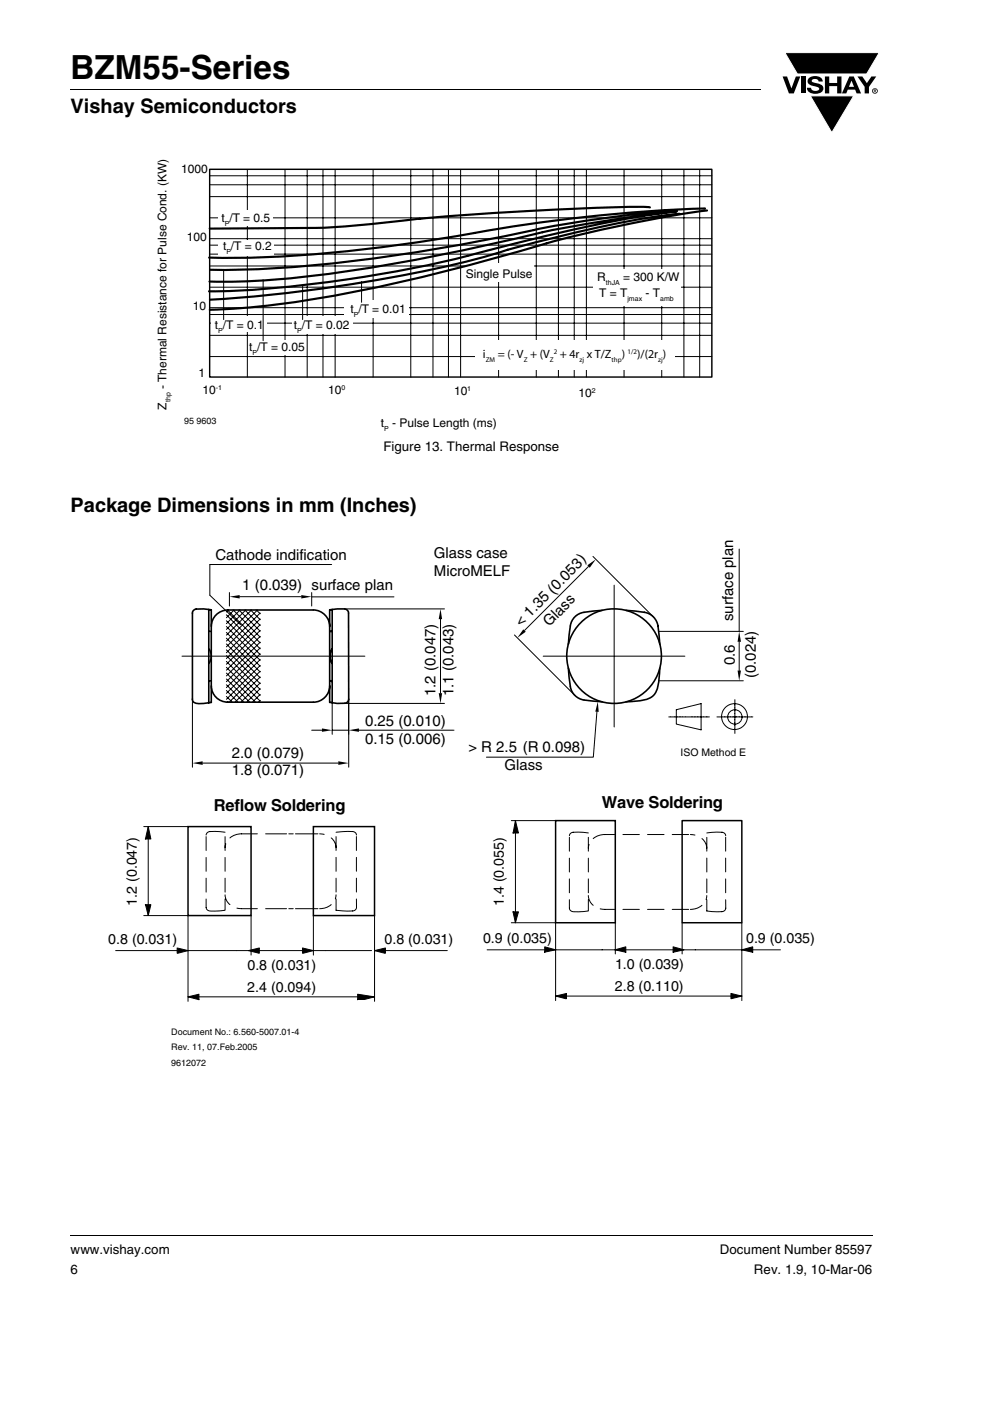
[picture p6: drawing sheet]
<svg xmlns="http://www.w3.org/2000/svg" width="210mm" height="297mm" viewBox="0 0 210 297" stroke-linecap="round" stroke-linejoin="round" font-family="sans-serif">
<path d="M14.9 261.9l.1 .2z" fill="#000"/>
<path d="M15 262h170.1" fill="none" stroke="#000" stroke-width=".21"/>
<path d="M166 11h20.8v17.3h-20.8z" fill="#fff"/>
<g fill="#000">
<path d="M14.9 18.9l.1 .2zM166 16.2h.9l1 2.5 .9-2.5h.9l-1.3 3.6h-1.1zM166.5 11.2h20l-2.7 4.5h-14.7zM169.9 16.2h.9v3.6h-.9zM171.6 16.5a2.1 2.1 0 0 1 2.8 .3l.1 .5h-.9a.79 .79 0 0 0-.7-.6 .79 .79 0 0 0-.7 .4l.2 .3 1 .3a1.08 1.08 0 0 1 1.2 1 1.08 1.08 0 0 1-1.1 1.1 1.73 1.73 0 0 1-2.4-1.2h.9a.96 .96 0 0 0 .8 .7 .96 .96 0 0 0 1-.5 1.68 1.68 0 0 0-1.6-.7 .92 .92 0 0 1-.9-.6 .92 .92 0 0 1 .3-1zM175 16.2h.9v1.4h1.7v-1.4h.9v3.6h-.9v-1.5h-1.7v1.5h-.9zM181.9 16.2h1l1 1.4 .9-1.4h1.1l-1.6 2.2v1.4h-.9v-1.4zM171.9 20.3h9.2l-4.7 7.8z"/>
<path d="M180.6 17.1l-.5 1.3h1zM180.1 16.2h1l1.5 3.6h-.9l-.3-.8h-1.6l-.3 .8h-.9z"/>
<path d="M185.5 19.1v.1h.2v-.1zM185.3 18.9l.5 .1v.1l-.1 .2 .1 .3-.3-.3-.2 .3zM185.1 19.3a.46 .46 0 0 0 .9 0 .46 .46 0 0 0-.9 0zM185 19.3a.6 .6 0 0 1 1.2 0 .6 .6 0 0 1-1.2 0z"/>
</g>
<path d="M166.5 11.2h20l-2.7 4.5h-14.7zM171.9 20.3h9.2l-4.7 7.8z" fill="none" stroke="#fff" stroke-width=".21"/>
<g fill="none" stroke="#000" stroke-width=".21">
<path d="M15 19h146.3M44.5 37.3h106.5M44.5 39.2h106.5M52.5 35.9v44M60.5 35.9v44M65.2 35.9v44M68.5 35.9v44M71.1 35.9v44M79.1 35.9v44M87.1 35.9v44M91.8 35.9v44M95.1 35.9v44"/>
<path d="M97.7 35.9v44M105.7 35.9v44M113.7 35.9v44M118.4 35.9v44M121.8 35.9v44M124.4 35.9v44M132.4 35.9v44M140.4 35.9v44M145.1 35.9v44M148.4 35.9v44M44.5 50.6h106.5M44.5 52h106.5"/>
<path d="M44.5 53.9h106.5M44.5 56.4h106.5M44.5 41.7h106.5M44.5 46.2h106.5M44.5 65.2h106.5M44.5 66.7h106.5M44.5 68.5h106.5M44.5 71.1h106.5M44.5 75.6h106.5M44.5 60.9h106.5"/>
</g>
<path d="M44.5 35.9h106.5v44h-106.5z" fill="none" stroke="#000" stroke-width=".3"/>
<g fill="#fff">
<path d="M46.4 44.4h11.5v3.4h-11.5z" fill-rule="evenodd"/>
<path d="M46.3 50.8h11.8v3.4h-11.8z" fill-rule="evenodd"/>
<path d="M44.9 67h11.7v3.4h-11.7z" fill-rule="evenodd"/>
<path d="M61.9 67h12.9v3.7h-12.9z" fill-rule="evenodd"/>
<path d="M73 63.6h13.7v3.7h-13.7z" fill-rule="evenodd"/>
<path d="M98.6 55.8h14.5v4h-14.5z" fill-rule="evenodd"/>
<path d="M125.9 57h18.5v7.7h-18.5z" fill-rule="evenodd"/>
</g>
<g fill="#fff">
<path d="M52.9 72.2h11.9v3h-11.9z"/>
<path d="M100.9 72.2h42.2v6.2h-42.2z"/>
</g>
<path d="M89 46.4l-10.8 1.2-9.2 .7-24.5 .2M137.8 44a269.1 269.1 0 0 0-25.4 .7l-13.4 .8-10.1 .9M143.4 44.5a268.2 268.2 0 0 0-31.4 4.5 348.8 348.8 0 0 1-60.8 8.2h-6.6M143.4 44.8a313.3 313.3 0 0 0-28.3 4.4 376.6 376.6 0 0 1-57.2 10.1l-7.1 .4h-6.4M143.5 44.8a307.9 307.9 0 0 0-41.7 8.7 260.3 260.3 0 0 1-56.2 8.3h-1.3M144.1 45.3a223.2 223.2 0 0 0-34 7 276.7 276.7 0 0 1-51 10l-8.4 .8-6.2 .4M149.5 44.2a352.9 352.9 0 0 0-54.4 6.1 279.5 279.5 0 0 1-50.7 4.3M150 44.6a282.7 282.7 0 0 0-34.1 7 368.9 368.9 0 0 1-57.2 13l-7.4 .7-6.8 .4" fill="none" stroke="#000" stroke-width=".46"/>
<path d="M47.4 57.2v10.6M55.8 59.3v12.9M76.7 59.7v4.4M64.2 60.5v7.3" fill="none" stroke="#000" stroke-width=".21"/>
<path d="M23 114.3h150.1v112.1h-150.1z" fill="#fff"/>
<g fill="none" stroke="#000" stroke-width=".21">
<path d="M70.3 119.7h-25.8v6.5l6.5 6.3M125.8 118l12.8 12.8M156.8 116.4v17.5M38.6 139.1h38.8M48 130.4l7.2 7.2M48 131.6l7.2 7.2M48 132.8l7.2 7.2M48 134.1l7.2 7.2M48 135.3l7.2 7.2M48 139l7.2 7.2M48 137.8l7.2 7.2M48 136.5l7.2 7.2"/>
<path d="M48.2 129.3l7 7M48.4 129.3l-.4 .4M48.7 125.6v2.9M49.5 129.3l5.7 5.8M49.7 129.3l-1.7 1.7M50.7 129.3l4.5 4.5M50.8 126.5h13.1M50.9 129.3l-2.9 2.9M51.9 129.3l3.3 3.3M52.1 129.3l-4.1 4.1M53.2 129.3l2 2.1M53.3 129.3l-5.3 5.4"/>
<path d="M54.4 129.3l.8 .8M54.6 129.3l-6.6 6.6M55.2 139.8l-7.2 7.2M55.2 138.6l-7.2 7.2M55.2 137.4l-7.2 7.1M55.2 130l-7.2 7.1M55.2 131.2l-7.2 7.2M55.2 132.5l-7.2 7.1M55.2 133.7l-7.2 7.1M55.2 134.9l-7.2 7.2M55.2 136.1l-7.2 7.2M66.1 126.5h17.5"/>
<path d="M66.1 125.6v2.9M73 129.1h21.3M93.4 131.3v15.7M109.1 134.6l12.8 12.8M124.8 120.1l-13.5 13.6M130.3 124.1v15h-15.1M139.7 133.9h18M145.3 139.1h-15v15M156.8 136.1v6.1M40.8 148.2v14.5M48 148.9h.1M48 147.7l1.3 1.2"/>
<path d="M48 146.4l2.5 2.5M48 145.2l3.7 3.7M48 144l5 4.9M48 142.7l6.2 6.2M48 141.5l7.2 7.1M48 140.2l7.2 7.2M55.2 148.5l-.4 .4M55.2 147.2l-1.7 1.7M55.2 146l-2.9 2.9M55.2 144.8l-4.1 4.1M55.2 143.5l-5.4 5.4M55.2 142.3l-6.6 6.6"/>
<path d="M55.2 141.1l-7.2 7.2M66.1 154.8h2.2M70.5 154.8h3.5M70.5 149v6.7M73 149.1h21.3M74 148.2v14.5M76.1 154.8h20.2M126.6 150.9l-.8 9.6h-22.6M139.7 144.3h18M141.8 152h.4M142.3 152h.8M143.1 152h.4"/>
<path d="M143.4 150.5l5.3-1.3v5.5l-5.3-1.2zM143.6 152h.1M143.8 152h.3M144.2 152h.1M144.4 152h.3M144.8 152h.6M145.4 152h1.2M146.7 152h.1M146.9 152h.4M147.3 152h.1M147.5 152h.4M147.9 152h.1"/>
<path d="M148.1 152h.5M148.7 152h.5M149.2 152h.6M149.8 152h.1M150 152h.5M152.1 152h.9M153 152h.6M153.7 152h.1M153.8 152h.4M154.3 152h.1M154.4 152h.4M154.9 152h.1"/>
<path d="M155 152h1.2M155.9 148.3v1M155.9 149.4v.1M155.9 149.6v.3M155.9 150v.1M155.9 150.2v.4M155.9 150.6v.1M155.9 150.8v.4M155.9 151.2v.1M155.9 151.4v1.1M155.9 152.5v.1M155.9 152.7v.4"/>
<path d="M155.9 153.1v.1M155.9 153.3v.4M155.9 153.8h.1M155.9 153.9v.5M155.9 154.5v1M156.3 152h.4M156.8 152h.1M156.9 152h.4M157.4 152h.1M157.5 152h.4M158 152h.1M158.2 152h.3"/>
<path d="M158.6 152h.8M159.4 152h.3M43 161.8h28.8"/>
<circle cx="155.8" cy="151.9" r="2.74"/>
<circle cx="155.9" cy="152" r="1.52"/>
</g>
<g fill="#000">
<path d="M124.6 119.8l1.8-1.2-1.3 1.8zM48.7 126.5l2.1-.3v.7zM63.9 126.2l2.2 .3-2.2 .4zM93.4 129.1l.4 2.2h-.7zM111 133.4l.5 .5-1.8 1.3zM156.8 133.9l.4 2.2h-.8zM68.3 154.4l2.2 .4-2.2 .4zM74 154.8l2.1-.4v.8zM93.1 147h.7l-.4 2.1zM126.8 148.8l.2 2.1h-.7zM156.4 142.2h.8l-.4 2.1zM40.8 161.8l2.2-.4v.8z"/>
<path d="M71.8 161.4l2.2 .4-2.2 .4z"/>
</g>
<g fill="none" stroke="#000" stroke-width=".34">
<path d="M41 129.4l.6-.3h1.6l1.6 .2v19.7l-1.6 .1a2.65 2.65 0 0 1-2.3-.4l-.1-.5v-18.2zM44.3 133.7l.5 .2M44.3 137.6a2.59 2.59 0 0 1 0 3.1M44.3 129.2v19.8M44.8 132.8a3.5 3.5 0 0 1 3.5-3.5h18.2a3.5 3.5 0 0 1 3.4 3.5M69.9 129.3l3.2-.2a.92 .92 0 0 1 .8 .9l.1 18.2a.92 .92 0 0 1-.9 .9h-1.6l-1.6-.2zM70.5 133.7l-.6 .2M70.5 137.6a2.57 2.57 0 0 0 0 3.1M70.5 129.2v19.8M127.7 129.4a12 12 0 0 0-5 .8 3.4 3.4 0 0 0-1.7 2.5l-.5 3.9M132.8 129.4a11.9 11.9 0 0 1 5.1 .8 3.5 3.5 0 0 1 1.7 2.5l.3 3.9M44.8 144.3l-.4 .1-.1 .1"/>
<path d="M44.8 145.4a3.5 3.5 0 0 0 3.5 3.5h18.2a3.5 3.5 0 0 0 3.4-3.5M69.9 144.3l.5 .1 .1 .1M120.5 141.6a11.9 11.9 0 0 0 .9 5.1 3.5 3.5 0 0 0 2.5 1.7l3.8 .4M139.9 141.6a11.8 11.8 0 0 1-1.1 5.6 4.4 4.4 0 0 1-3.1 1.4l-2.9 .2"/>
<circle cx="130.3" cy="139.1" r="10"/>
</g>
<path d="M144.7 174h12.6v21.6h-12.6z" fill="none" stroke="#000" stroke-width=".32"/>
<path d="M117.8 174h12.7v21.6h-12.7z" fill="#fff"/>
<path d="M117.8 174h12.7v21.6h-12.7z" fill="none" stroke="#000" stroke-width=".32"/>
<g fill="none" stroke="#000" stroke-width=".21">
<path d="M31.4 175.3v18.8M108.4 174h9.4M108.8 176.6h1.2l-.7-2.6-.5 2.6M109.3 174v21.6M120.8 177.5v3M124.8 176.6l-3.2-.1a.83 .83 0 0 0-.8 .7M124.8 177.5v3M124.9 179.1l-.1 .8M130.4 176.9a6.7 6.7 0 0 0-4.2 .6l-.4 .3M132.1 176.9h3.5M137.3 176.9h3.5M142.6 176.9h3.5"/>
<path d="M146.4 176.9l1 .1M148.9 177.8a2.75 2.75 0 0 1 1 2.1M149.9 176.6l3.2-.1a.79 .79 0 0 1 .8 .7M149.9 177.5v3M153.9 177.5v3M108.4 195.6h9.4v16.5M108.8 193.3h1.2l-.7 2.3-.5-2.3M120.8 190.8l.1 2.1 .7 .4h1.1l2.1-.2v-2.3M120.8 181.9v3M120.8 186.3v3M124.8 189.9a2.74 2.74 0 0 0 1 2M124.8 181.9v3"/>
<path d="M124.8 186.3v3M127.3 192.7l3.1 .1M130.5 195.6v6.7M132.1 192.8h3.5M137.3 192.8h3.5M142.6 192.8h3.5M144.7 195.6v6.7M148.9 191.9a3.6 3.6 0 0 1-2.5 .9M149.9 190.8v2.3l3.2 .2a.81 .81 0 0 0 .8-.7v-1.8M149.9 189.9l-.1 .8M149.9 181.9v3M149.9 186.3v3"/>
<path d="M153.9 181.9v3M153.9 186.3v3M157.3 195.6v16.5M50.2 201.5h18.9M103.3 201.4h62.2M115.5 201.9l2.3-.5-2.3-.7v1.2M117.8 211.2l2.4-.6v1.1zM117.8 211.2h39.5M132.7 201.9l-2.3-.5 2.3-.7v1.2M142.8 201.9l2.3-.5-2.3-.7v1.2M155 210.6l2.3 .6-2.3 .5zM159.7 201.9l-2.4-.5 2.4-.7v1.2"/>
</g>
<g fill="#000">
<path d="M109.3 174l.7 2.6h-1.2z" fill-rule="evenodd"/>
<path d="M108.8 193.3h1.2l-.7 2.3z" fill-rule="evenodd"/>
<path d="M115.5 200.7l2.3 .7-2.3 .5z" fill-rule="evenodd"/>
<path d="M117.8 211.2l2.4-.6v1.1z" fill-rule="evenodd"/>
<path d="M130.4 201.4l2.3-.7v1.2z" fill-rule="evenodd"/>
<path d="M142.8 200.7l2.3 .7-2.3 .5z" fill-rule="evenodd"/>
<path d="M155 210.6l2.3 .6-2.3 .5z" fill-rule="evenodd"/>
<path d="M157.3 201.4l2.4-.7v1.2z" fill-rule="evenodd"/>
</g>
<path d="M39.9 175.3h13.4v18.8h-13.4z" fill="#fff"/>
<path d="M39.9 175.3h13.4v18.8h-13.4z" fill="none" stroke="#000" stroke-width=".32"/>
<path d="M66.5 175.3h12.9v18.8h-12.9z" fill="#fff"/>
<path d="M66.5 175.3h12.9v18.8h-12.9z" fill="none" stroke="#000" stroke-width=".32"/>
<g fill="none" stroke="#000" stroke-width=".21">
<path d="M30.5 175.3h9.4M30.8 177.9h1.2l-.6-2.6-.5 2.6M43.7 177.4v2.9M47.7 176.5l-3.2-.2a.83 .83 0 0 0-.8 .7M47.7 177.4v2.9M47.9 178.9l-.2 .8M54.6 176.8h-3.9l-1 .3-.9 .6M56.3 176.8h4.5M61.3 176.8h.9M62.7 176.8h4.7M67.8 176.8l1 .1M70.2 177.7a2.75 2.75 0 0 1 1.1 2"/>
<path d="M71.3 176.5l3.5-.2a.79 .79 0 0 1 .8 .7M71.3 177.4v2.9M75.6 177.4v2.9M30.5 194.1h9.4v18.2M30.8 191.8h1.2l-.6 2.3-.5-2.3M43.7 190.6l.1 2.2 .7 .4h1.1l2.1-.2v-2.4M43.7 181.8v2.9M43.7 186.2v2.9M47.7 189.7a2.74 2.74 0 0 0 1.1 2.1M47.7 181.8v2.9M47.7 186.2v2.9M50.3 192.5l4.3 .2"/>
<path d="M53.3 194.1v8.4M56.3 192.7h4.5M61.3 192.7h.9M62.7 192.7h4.7M66.5 194.1v8.4M70.2 191.8a3.6 3.6 0 0 1-2.4 .9M71.3 190.6v2.4l3.5 .1a.81 .81 0 0 0 .8-.7v-1.8M71.3 189.7l-.2 .9M71.3 181.8v2.9M71.3 186.2v2.9M75.6 181.8v2.9M75.6 186.2v2.9"/>
<path d="M79.4 194.1v18.2M24.5 201.5h25.7M37.6 201l2.3 .5-2.3 .6zM39.9 211.4h39.5M42.2 211.9l-2.3-.5 2.3-.6v1.2M52.7 201.5l2.3-.5v1.1zM64.2 201l2.3 .5-2.3 .6zM69.1 201.5h9.7M75.9 211.9h1.4l2.1-.5-3.5-.6v1.2M79.4 201.5l2.3-.5v1.1zM79.4 201.5h15.5"/>
</g>
<g fill="#000">
<path d="M31.4 175.3l.6 2.6h-1.2z" fill-rule="evenodd"/>
<path d="M30.8 191.8h1.2l-.6 2.3z" fill-rule="evenodd"/>
<path d="M37.6 201l2.3 .5-2.3 .6z" fill-rule="evenodd"/>
<path d="M39.9 211.4l2.3-.6v1.2z" fill-rule="evenodd"/>
<path d="M52.7 201.5l2.3-.5v1.1z" fill-rule="evenodd"/>
<path d="M64.2 201l2.3 .5-2.3 .6z" fill-rule="evenodd"/>
<path d="M75.9 210.8l3.5 .6-2.1 .5-1.4 .1z" fill-rule="evenodd"/>
<path d="M79.4 201.5l2.3-.5v1.1z" fill-rule="evenodd"/>
</g>
<text font-size="7" x="15" y="16.7">BZM55-Series</text>
<g font-size="4.2">
<text x="15" y="24">Vishay Semiconductors</text>
<text x="15" y="108.5">Package Dimensions in mm (Inches)</text>
</g>
<g font-size="3.5">
<text x="45.3" y="171.8">Reflow Soldering</text>
<text x="127.7" y="171.2">Wave Soldering</text>
</g>
<g font-size="3.2">
<text x="45.7" y="118.7">Cathode indification</text>
<text x="92" y="118.4">Glass case</text>
<text x="51.4" y="125">1 (0.039) surface plan</text>
<text x="92" y="122.2">MicroMELF</text>
<text x="155.5" y="131.7" transform="rotate(-90 155.5 131.7)">surface plan</text>
<text x="110.5" y="133" transform="rotate(-45 110.5 133)">&lt; 1.35 (0.053)</text>
<text x="116.5" y="133" transform="rotate(-45 116.5 133)">Glass</text>
<text x="155.9" y="141.1" transform="rotate(-90 155.9 141.1)">0.6</text>
<text x="160.3" y="143.8" transform="rotate(-90 160.3 143.8)">(0.024)</text>
<text x="92.4" y="147.6" transform="rotate(-90 92.4 147.6)">1.2 (0.047)</text>
<text x="96.2" y="147.6" transform="rotate(-90 96.2 147.6)">1.1 (0.043)</text>
<text x="77.4" y="153.9">0.25 (0.010)</text>
<text x="49.2" y="160.6">2.0 (0.079)</text>
<text x="77.4" y="157.8">0.15 (0.006)</text>
<text x="99.3" y="159.3">&gt; R 2.5 (R 0.098)</text>
<text x="49.2" y="164.4">1.8 (0.071)</text>
<text x="107" y="163.2">Glass</text>
</g>
<g font-size="3">
<text x="29.1" y="192" transform="rotate(-90 29.1 192)">1.2 (0.047)</text>
<text x="106.9" y="192.1" transform="rotate(-90 106.9 192.1)">1.4 (0.055)</text>
<text x="23" y="200.1">0.8 (0.031)</text>
<text x="81.6" y="200.1">0.8 (0.031)</text>
<text x="102.5" y="199.8">0.9 (0.035)</text>
<text x="158.3" y="199.8">0.9 (0.035)</text>
<text x="52.5" y="205.7">0.8 (0.031)</text>
<text x="130.5" y="205.5">1.0 (0.039)</text>
<text x="52.5" y="210.3">2.4 (0.094)</text>
<text x="130.4" y="210">2.8 (0.110)</text>
</g>
<g font-size="2.8">
<text x="81.3" y="95.7">Figure 13. Thermal Response</text>
<text x="15" y="265.9">www.vishay.com</text>
<text x="152.7" y="265.9">Document Number 85597</text>
<text x="15" y="270.1">6</text>
<text x="159.9" y="270.1">Rev. 1.9, 10-Mar-06</text>
</g>
<g font-size="2.5">
<text x="38.4" y="36.7">1000</text>
<text x="47" y="47.1">t /T = 0.5</text>
<text x="39.6" y="51.1">100</text>
<text x="47.3" y="53">t /T = 0.2</text>
<text x="98.8" y="58.9">Single Pulse</text>
<text x="126.7" y="59.6">R</text>
<text x="132.2" y="59.6">= 300 K/W</text>
<text x="40.9" y="65.7">10</text>
<text x="127.1" y="63">T = T</text>
<text x="136.9" y="63">- T</text>
<text x="45.6" y="69.7">t /T = 0.1</text>
<text x="62.4" y="69.7">t /T = 0.02</text>
<text x="74.3" y="66.3">t /T = 0.01</text>
<text x="52.9" y="74.4">t</text>
<text x="54.6" y="74.4">/T = 0.05</text>
<text x="102.4" y="75.9">i</text>
<text x="105.6" y="75.9">= (- V + (V</text>
<text x="118.7" y="75.9">+ 4r</text>
<text x="124.5" y="75.9">x T/Z</text>
<text x="131.9" y="75.9">)</text>
<text x="135.2" y="75.9">)/(2r</text>
<text x="140.6" y="75.9">)</text>
<text x="35.3" y="82.5" transform="rotate(-90 35.3 82.5)">- Thermal Resistance for Pulse Cond. (KW)</text>
<text x="42.1" y="80">1</text>
<text x="43" y="83.4">10</text>
<text x="69.6" y="83.4">10</text>
<text x="96.3" y="83.7">10</text>
<text x="35.3" y="86.8" transform="rotate(-90 35.3 86.8)">Z</text>
<text x="122.7" y="84.1">10</text>
<text x="80.8" y="90.5">t - Pulse Length (ms)</text>
</g>
<text font-size="2.2" x="144.3" y="160.3">ISO Method E</text>
<g font-size="1.9">
<text x="39" y="89.9">95 9603</text>
<text x="36.3" y="219.4">Document No.: 6.560-5007.01-4</text>
<text x="36.3" y="226">9612072</text>
<text x="36.3" y="222.6">Rev. 11, 07.Feb.2005</text>
</g>
<g font-size="1.5">
<text x="47.7" y="48">P</text>
<text x="48" y="53.9">P</text>
<text x="128.5" y="60.4">thJA</text>
<text x="133.1" y="63.9">jmax</text>
<text x="140" y="63.9">amb</text>
<text x="46.3" y="70.6">P</text>
<text x="63.1" y="70.6">P</text>
<text x="75" y="67.2">P</text>
<text x="53.6" y="75.2">P</text>
<text x="103" y="76.7">ZM</text>
<text x="111.1" y="76.7">Z</text>
<text x="116.6" y="76.7">Z</text>
<text x="117.4" y="75">2</text>
<text x="122.9" y="76.7">zj</text>
<text x="129.7" y="76.7">thp</text>
<text x="133.1" y="75">1/2</text>
<text x="139.6" y="76.7">zj</text>
<text x="45.8" y="82.6">-1</text>
<text x="72.4" y="82.6">0</text>
<text x="99.1" y="82.8">1</text>
<text x="125.5" y="83.2">2</text>
<text x="36.1" y="85.3" transform="rotate(-90 36.1 85.3)">thp</text>
<text x="81.5" y="91.3">P</text>
</g>
</svg>
